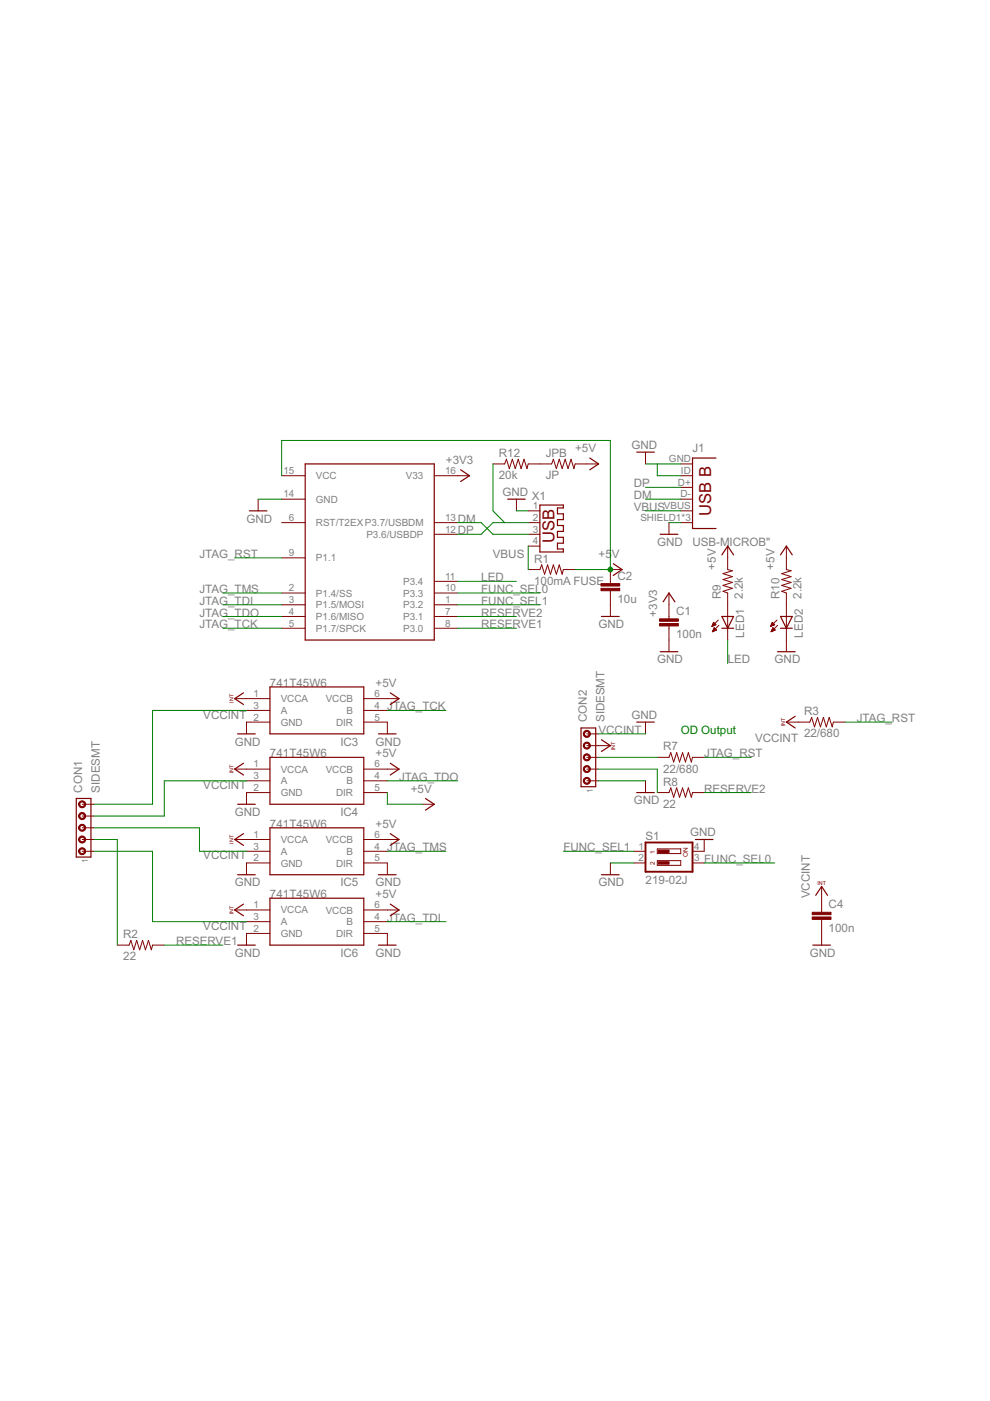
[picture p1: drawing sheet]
<svg xmlns="http://www.w3.org/2000/svg" width="210mm" height="297mm" viewBox="0 0 210 297" stroke-linecap="round" stroke-linejoin="round" font-family="sans-serif">
<g fill="none" stroke="#800000" stroke-width=".25">
<path d="M64.7 98.4h27.4v37.3h-27.4zM97.7 99.6l1.8 1.3-1.8 1.2M125.1 97.1l1.8 1.3-1.8 1.2M135 95.9h3.7M151.8 97.1h-5v15h5M52.9 108.3h3.7M107.6 105.8h3.8M114.5 107.1h4.9v.6h-1.2v1.2h1.2v1.3h-1.2v1.2h1.2v1.3h-1.2v1.2h1.2v1.3h-1.2v1.2h1.2v.6h-4.9zM130 119.5l1.9 1.3-1.9 1.2M140 113.3h3.7M153.1 117.6l1.2-1.8 1.2 1.8M165.5 117.6l1.2-1.8 1.3 1.8"/>
<path d="M127.5 130.7h3.8M140 138.2h3.7M140.6 127.6l1.2-1.9 1.3 1.9M153.1 130.7h2.4l-1.2 2.5zM153.1 133.2h2.4M164.9 138.2h3.7M165.5 130.7h2.5l-1.3 2.5zM165.5 133.2h2.5M50.4 155.6h3.7M51.6 146.9l-1.8 1.2 1.8 1.3M57.2 145.6h19.9v10h-19.9zM80.2 155.6h3.8"/>
<path d="M82.7 146.9l1.9 1.2-1.9 1.3M123.2 154.3h3.1v12.5h-3.1zM127.5 156.8l1.9 1.3-1.9 1.2M135 153.1h3.7M168.6 151.9l-1.9 1.2 1.9 1.2M16.2 169.3h3.1v12.4h-3.1zM50.4 170.5h3.7M51.6 161.8l-1.8 1.3 1.8 1.2M51.6 176.7l-1.8 1.3 1.8 1.2M57.2 175.5h19.9v10h-19.9zM57.2 160.6h19.9v9.9h-19.9zM82.7 161.8l1.9 1.3-1.9 1.2"/>
<path d="M82.7 176.7l1.9 1.3-1.9 1.2M90.2 169.3l1.9 1.2-1.9 1.3M135 168h3.7M147.4 178h3.8M50.4 185.5h3.7M51.6 191.7l-1.8 1.2 1.8 1.3M57.2 190.4h19.9v10h-19.9zM80.2 185.5h3.8M82.7 191.7l1.9 1.2-1.9 1.3M127.5 185.5h3.8M173 189.8l1.2-1.9 1.3 1.9M50.4 200.4h3.7"/>
<path d="M80.2 200.4h3.8M172.3 200.4h3.8"/>
</g>
<g fill="none" stroke="#800000" stroke-width=".21">
<path d="M104.5 98.4h2.5l.4-1 .6 2 .6-2 .6 2 .7-2 .6 2 .6-2 .6 2 .3-1h5l.3-1 .7 2 .6-2 .6 2 .6-2 .6 2 .7-2 .6 2 .2-1h5M136.9 95.9v2.5M144.3 98.4h2.5M54.7 105.8v2.5M59.7 110.8h5M59.7 100.9h5M59.7 105.8h5M59.7 118.3h5M92.1 110.8h4.9M92.1 113.3h4.9M92.1 100.9h7.4M109.5 105.8v2.5"/>
<path d="M112 108.3h2.5M112 110.8h2.5M112 113.3h2.5M112 115.8h2.5M141.8 110.8v2.5M144.3 108.3h2.5M144.3 110.8h2.5M144.3 100.9h2.5M144.3 105.8h2.5M144.3 103.3h2.5M154.3 115.8v5l1 .2-2 .6 2 .7-2 .6 2 .6-2 .6 2 .6-2 .7 1 .3v10M166.7 115.8v5l1 .2-2 .6 2 .7-2 .6 2 .6-2 .6 2 .6-2 .7 1 .3v12.5"/>
<path d="M59.7 133.2h5M59.7 125.7h5M59.7 130.7h5M59.7 128.2h5M92.1 133.2h4.9M92.1 123.3h4.9M92.1 125.7h4.9M92.1 130.7h4.9M92.1 128.2h4.9M112 120.8h2.5l.4-1 .6 2 .6-2 .6 2 .6-2 .7 2 .6-2 .6 2 .2-1h2.5M129.4 125.2v5.5M131.9 120.8h-2.5v2.9"/>
<path d="M141.8 125.7v5.5M141.8 132.7v5.5M151 132.7h.2M151 132.6h.5M151.1 132.5h.6M151.1 133.9h.1M151.1 132.4h.6M151.1 133.8h.4M151.2 132.2h.4M151.2 133.6h.5M151.2 132.1h.3M151.2 133.5h.7"/>
<path d="M151.3 132h.1M151.3 133.4h.5M151.3 132l.5 .5-.9 .3zM151.3 133.3h.4M151.4 133.2h.1M151.4 133.1l.5 .5-.9 .3zM152.3 131.5l-1.4 1.3M152.4 132.6l-1.4 1.3M163.4 132.7h.2M163.5 132.6h.4M163.5 132.5h.7M163.5 133.9h.1"/>
<path d="M163.6 132.4h.5M163.6 133.8h.3M163.6 132.2h.4M163.6 133.6h.6M163.7 132.1h.2M163.7 133.5h.6M163.7 132h.1M163.7 133.4h.5M163.7 132l.6 .5-.9 .3zM163.8 133.3h.3M163.8 133.2h.2M163.9 133.1l.5 .5-.9 .3z"/>
<path d="M164.7 131.5l-1.3 1.3M164.9 132.6l-1.4 1.3M49.8 148.1h7.4M52.3 150.6h4.9M57.2 153.1h-4.9v2.5M77.1 150.6h5M77.1 148.1h7.5M77.1 153.1h5v2.5M124.4 158.1h5M124.4 155.6h2.5M136.9 153.1v2.5M166.7 153.1h5l.4-1 .6 2 .6-2 .6 2 .7-2 .6 2 .6-2 .6 2 .3-1h2.5"/>
<path d="M17.4 178h2.5M17.4 175.5h2.5M17.4 173h2.5M17.4 170.5h2.5M49.8 163.1h7.4M49.8 178h7.4M52.3 165.5h4.9M57.2 168h-4.9v2.5M77.1 165.5h5M77.1 163.1h7.5M77.1 178h7.5M77.1 168h5"/>
<path d="M89.6 170.5h2.5M124.4 165.5h2.5M124.4 163.1h2.5M124.4 160.6h2.5M136.9 165.5v2.5M139.4 160.6h2.4l.4-1 .6 2 .7-2 .6 2 .6-2 .6 2 .6-2 .7 2 .2-1h2.5M139.4 168h2.4l.4-1 .6 2 .7-2 .6 2 .6-2 .6 2 .6-2 .7 2 .2-1h2.5M139.4 180h4.9v1h-4.9zM149.3 178v2.5h-2.5M17.4 180.5h2.5M49.8 192.9h7.4M52.3 180.5h4.9"/>
<path d="M52.3 195.4h4.9M57.2 183h-4.9v2.5M57.2 197.9h-4.9v2.5M77.1 180.5h5M77.1 183h5v2.5M77.1 195.4h5M77.1 192.9h7.5M77.1 197.9h5v2.5M129.4 183v2.5M134.4 180.5h2.5M134.4 183h2.5M139.4 182.5h4.9v1h-4.9z"/>
<path d="M146.8 183h2.5M174.2 187.9v5.5M174.2 194.9v5.5M24.9 200.4h2.5l.3-1 .7 2 .6-2 .6 2 .6-2 .6 2 .7-2 .6 2 .2-1h2.5"/>
</g>
<g fill="#800000" stroke="#800000" stroke-width=".21">
<path d="M139.8 132.2h4v.5h-4z"/>
<path d="M139.8 131.2h4v.5h-4z"/>
<path d="M127.4 124.7h4v.5h-4z"/>
<path d="M127.4 123.7h4v.5h-4z"/>
<path d="M139.6 180.2h2.3v.5h-2.3z"/>
<path d="M139.6 182.7h2.3v.5h-2.3z"/>
<path d="M172.2 194.4h4v.5h-4z"/>
<path d="M172.2 193.4h4v.5h-4z"/>
</g>
<g fill="#800000" stroke="#800000" stroke-width=".21">
<path d="M123.8 165.1a.75 .75 0 0 1 1.3 0 .75 .75 0 0 1-.5 1.2 .75 .75 0 0 1-.9-.8h.2a.5 .5 0 0 1 .7-.4 .5 .5 0 0 1 .1 .8 .5 .5 0 0 1-.7-.2l-.1-.2h-.2z" fill-rule="evenodd"/>
<path d="M123.8 162.6a.75 .75 0 0 1 1.3 0 .75 .75 0 0 1-.4 1.2 .75 .75 0 0 1-1-.7h.2a.5 .5 0 0 1 .7-.5 .5 .5 0 0 1 .1 .9 .5 .5 0 0 1-.7-.3l-.1-.1h-.2z" fill-rule="evenodd"/>
<path d="M123.8 160.1a.75 .75 0 0 1 1.3 .1 .75 .75 0 0 1-.5 1.1 .75 .75 0 0 1-.9-.7h.2a.5 .5 0 0 1 .7-.5 .5 .5 0 0 1 .1 .9 .5 .5 0 0 1-.7-.3l-.1-.1h-.2z" fill-rule="evenodd"/>
<path d="M123.8 157.6a.75 .75 0 0 1 1.3 .1 .75 .75 0 0 1-.4 1.1 .75 .75 0 0 1-1-.7h.2a.5 .5 0 0 1 .7-.4 .5 .5 0 0 1 .1 .8 .5 .5 0 0 1-.7-.2l-.1-.2h-.2z" fill-rule="evenodd"/>
<path d="M123.8 155.1a.75 .75 0 0 1 1.3 .1 .75 .75 0 0 1-.4 1.1 .75 .75 0 0 1-1-.7h.2a.5 .5 0 0 1 .7-.4 .5 .5 0 0 1 .1 .8 .5 .5 0 0 1-.7-.2l-.1-.2h-.2z" fill-rule="evenodd"/>
<path d="M16.8 180a.75 .75 0 0 1 1.2 .1 .75 .75 0 0 1-.4 1.1 .75 .75 0 0 1-.9-.7h.2a.51 .51 0 0 1 .7-.4 .51 .51 0 0 1 .1 .8 .51 .51 0 0 1-.8-.2v-.2h-.2z" fill-rule="evenodd"/>
<path d="M16.8 177.5a.75 .75 0 0 1 1.2 .1 .75 .75 0 0 1-.4 1.1 .75 .75 0 0 1-.9-.7h.2a.51 .51 0 0 1 .7-.4 .51 .51 0 0 1 .1 .8 .51 .51 0 0 1-.8-.2v-.2h-.2z" fill-rule="evenodd"/>
<path d="M16.8 175a.75 .75 0 0 1 1.2 .1 .75 .75 0 0 1-.4 1.2 .75 .75 0 0 1-.9-.8h.2a.51 .51 0 0 1 .7-.4 .51 .51 0 0 1 .1 .8 .51 .51 0 0 1-.8-.2v-.2h-.2z" fill-rule="evenodd"/>
<path d="M16.8 172.5a.75 .75 0 0 1 1.2 .1 .75 .75 0 0 1-.4 1.2 .75 .75 0 0 1-.9-.8h.2a.51 .51 0 0 1 .7-.4 .51 .51 0 0 1 .1 .8 .51 .51 0 0 1-.8-.2v-.2h-.2z" fill-rule="evenodd"/>
<path d="M16.8 170.1a.75 .75 0 0 1 1.2 .1 .75 .75 0 0 1-.4 1.1 .75 .75 0 0 1-.9-.8h.2a.51 .51 0 0 1 .7-.4 .51 .51 0 0 1 .1 .8 .51 .51 0 0 1-.8-.2v-.2h-.2z" fill-rule="evenodd"/>
</g>
<path d="M136.9 178.6h9.9v6.2h-9.9z" fill="none" stroke="#800000" stroke-width=".4"/>
<g fill="none" stroke="#008000" stroke-width=".21">
<path d="M104.5 98.4v9.9l2.5 2.5M136.9 98.4h7.4M139.4 98.4v2.5h4.9M49.8 118.3h9.9M54.7 105.8h5M59.7 100.9v-7.5h69.7v27.4h-7.5M97 110.8h5l2.5 2.5h7.5M109.5 108.3h2.5M112 110.8h-7.5l-2.5 2.5h-5M112 115.8v5M136.9 105.8h7.4M136.9 108.3h7.4"/>
<path d="M136.9 103.3h7.4M141.8 110.8h2.5M47.3 133.2h12.4M47.3 130.7h12.4M47.3 125.7h12.4M47.3 128.2h12.4M97 133.2h12.5M97 130.7h12.5M97 125.7h17.5M97 128.2h17.5M97 123.3h12.5M154.3 135.7v5"/>
<path d="M52.3 150.6h-20v19.9h-12.4M82.1 150.6h12.5M126.9 155.6h10M179.2 153.1h9.9M19.9 175.5h22.4v5h10M19.9 178h5v22.4M52.3 165.5h-17.5v7.5h-14.9M82.1 165.5h14.9M82.1 168v2.5h7.5M126.9 165.5h10M126.9 163.1h12.5v4.9M126.9 160.6h12.5"/>
<path d="M149.3 160.6h10M149.3 168h10M19.9 180.5h12.4v14.9h20M82.1 180.5h12.5M82.1 195.4h12.5M119.4 180.5h15M129.4 183h5M149.3 183h15M34.8 200.4h12.5"/>
</g>
<circle cx="129.4" cy="120.8" r=".51" fill="#008000" stroke="#008000" stroke-width=".21"/>
<g font-size="3.9" fill="#800000">
<text x="150.8" y="109.3" transform="rotate(-90 150.8 109.3)">USB B</text>
<text x="117.6" y="115.2" transform="rotate(-90 117.6 115.2)">USB</text>
</g>
<g font-size="2.8" fill="#808080">
<text x="121.9" y="95.9">+5V</text>
<text x="133.9" y="95.1">GND</text>
<text x="146.8" y="95.9">J1</text>
<text x="94.6" y="98.4">+3V3</text>
<text x="105.8" y="101.6">20k</text>
<text x="105.8" y="96.9">R12</text>
<text x="115.7" y="101.6">JP</text>
<text x="115.7" y="96.9">JPB</text>
<text x="106.5" y="105.1">GND</text>
<text x="112.7" y="106.1">X1</text>
<text x="134.4" y="103.3">DP</text>
<text x="134.4" y="105.8">DM</text>
<text x="52.3" y="110.8">GND</text>
<text x="97" y="113.3">DP</text>
<text x="97" y="110.8">DM</text>
<text x="134.4" y="108.3">VBUS</text>
<text x="42.3" y="118.3">JTAG_RST</text>
<text x="104.5" y="118.3">VBUS</text>
<text x="113.2" y="119.3">R1</text>
<text x="126.9" y="118.3">+5</text>
<text x="129.7" y="118.3">V</text>
<text x="139.4" y="115.8">GND</text>
<text x="146.8" y="115.8">USB-MICROB&quot;</text>
<text x="42.3" y="125.7">JTAG_TMS</text>
<text x="102" y="123.2">LED</text>
<text x="102" y="125.7">FUNC_SEL0</text>
<text x="113.2" y="124">100mA FUSE</text>
<text x="130.9" y="122.9">C2</text>
<text x="151.8" y="120.8" transform="rotate(-90 151.8 120.8)">+5V</text>
<text x="164.2" y="120.8" transform="rotate(-90 164.2 120.8)">+5V</text>
<text x="42.3" y="130.7">JTAG_TDO</text>
<text x="42.3" y="128.2">JTAG_TDI</text>
<text x="102" y="130.7">RESERVE2</text>
<text x="102" y="128.2">FUNC_SEL1</text>
<text x="130.9" y="127.9">10u</text>
<text x="139.4" y="130.7" transform="rotate(-90 139.4 130.7)">+3V3</text>
<text x="143.3" y="130.3">C1</text>
<text x="152.8" y="127" transform="rotate(-90 152.8 127)">R9</text>
<text x="157.5" y="127" transform="rotate(-90 157.5 127)">2.2k</text>
<text x="165.3" y="127" transform="rotate(-90 165.3 127)">R10</text>
<text x="170" y="127" transform="rotate(-90 170 127)">2.2k</text>
<text x="42.3" y="133.2">JTAG_TCK</text>
<text x="102" y="133.2">RESERVE1</text>
<text x="126.9" y="133.2">GND</text>
<text x="143.3" y="135.3">100n</text>
<text x="157.8" y="135.2" transform="rotate(-90 157.8 135.2)">LED1</text>
<text x="170.2" y="135.2" transform="rotate(-90 170.2 135.2)">LED2</text>
<text x="139.4" y="140.7">GND</text>
<text x="154.3" y="140.7">LED</text>
<text x="164.2" y="140.7">GND</text>
<text x="57.2" y="145.6">741T45W6</text>
<text x="79.6" y="145.6">+5V</text>
<text x="43.1" y="152.4">VCCINT</text>
<text x="82.1" y="150.6">JTAG_TCK</text>
<text x="124.4" y="153.1" transform="rotate(-90 124.4 153.1)">CON2</text>
<text x="126.9" y="155.6">VCCINT</text>
<text x="128.2" y="153.1" transform="rotate(-90 128.2 153.1)">SIDESMT</text>
<text x="133.9" y="152.4">GND</text>
<text x="170.5" y="151.6">R3</text>
<text x="181.7" y="153.1">JTAG_RST</text>
<text x="49.8" y="158.1">GND</text>
<text x="57.2" y="160.6">741T45W6</text>
<text x="72.2" y="158.1">IC3</text>
<text x="79.6" y="158.1">GND</text>
<text x="79.6" y="160.6">+5V</text>
<text x="140.6" y="159.1">R7</text>
<text x="149.3" y="160.6">JTAG_RST</text>
<text x="160.1" y="157.3">VCCINT</text>
<text x="170.5" y="156.3">22/680</text>
<text x="43.1" y="167.3">VCCINT</text>
<text x="84.6" y="165.6">JTAG_TDO</text>
<text x="140.6" y="163.8">22/680</text>
<text x="140.6" y="166.6">R8</text>
<text x="17.4" y="168" transform="rotate(-90 17.4 168)">CON1</text>
<text x="21.1" y="168" transform="rotate(-90 21.1 168)">SIDESMT</text>
<text x="49.8" y="173">GND</text>
<text x="72.2" y="173">IC4</text>
<text x="87.1" y="168">+5V</text>
<text x="134.4" y="170.5">GND</text>
<text x="140.6" y="171.3">22</text>
<text x="149.3" y="168">RESERVE2</text>
<text x="57.2" y="175.5">741T45W6</text>
<text x="79.6" y="175.5">+5V</text>
<text x="136.9" y="178">S1</text>
<text x="146.3" y="177.2">GND</text>
<text x="43.1" y="182.2">VCCINT</text>
<text x="82.1" y="180.5">JTAG_TMS</text>
<text x="119.4" y="180.5">FUNC_SEL1</text>
<text x="149.3" y="183">FUNC_SEL0</text>
<text x="49.8" y="187.9">GND</text>
<text x="57.2" y="190.4">741T45W6</text>
<text x="72.2" y="187.9">IC5</text>
<text x="79.6" y="187.9">GND</text>
<text x="79.6" y="190.4">+5V</text>
<text x="126.9" y="187.9">GND</text>
<text x="136.9" y="187.3">219-02J</text>
<text x="171.7" y="190.4" transform="rotate(-90 171.7 190.4)">VCCINT</text>
<text x="43.1" y="197.1">VCCINT</text>
<text x="82.1" y="195.4">JTAG_TDI</text>
<text x="175.7" y="197.5">100n</text>
<text x="175.7" y="192.6">C4</text>
<text x="26.1" y="203.6">22</text>
<text x="26.1" y="198.9">R2</text>
<text x="37.3" y="200.4">RESERVE1</text>
<text x="49.8" y="202.9">GND</text>
<text x="72.2" y="202.9">IC6</text>
<text x="79.6" y="202.9">GND</text>
<text x="171.7" y="202.9">GND</text>
</g>
<text font-size="2.8" fill="#008000" x="144.3" y="155.6">OD Output</text>
<g font-size="2.3" fill="#808080">
<text x="60.1" y="100.5">15</text>
<text x="67" y="101.6">VCC</text>
<text x="86.1" y="101.6">V33</text>
<text x="94.4" y="100.5">16</text>
<text x="141.8" y="98">GND</text>
<text x="144.4" y="100.5">ID</text>
<text x="60.1" y="105.5">14</text>
<text x="67" y="106.6">GND</text>
<text x="113" y="108">1</text>
<text x="140.8" y="108">VBUS</text>
<text x="143.7" y="103">D+</text>
<text x="144.3" y="105.5">D-</text>
<text x="61.2" y="110.5">6</text>
<text x="67" y="111.6">RST/T2EXP3.7/USBDM</text>
<text x="94.4" y="110.5">13</text>
<text x="94.4" y="112.9">12</text>
<text x="113" y="110.5">2</text>
<text x="113" y="112.9">3</text>
<text x="135.8" y="110.5">SHIELD1*3</text>
<text x="61.2" y="117.9">9</text>
<text x="67" y="119">P1.1</text>
<text x="77.7" y="114">P3.6/USBDP</text>
<text x="113" y="115.4">4</text>
<text x="61.2" y="125.4">2</text>
<text x="85.5" y="124">P3.4</text>
<text x="94.4" y="122.9">11</text>
<text x="94.4" y="125.4">10</text>
<text x="61.2" y="130.4">4</text>
<text x="61.2" y="127.9">3</text>
<text x="67" y="131.5">P1.6/MISO</text>
<text x="67" y="129">P1.5/MOSI</text>
<text x="67" y="126.5">P1.4/SS</text>
<text x="85.5" y="126.5">P3.3</text>
<text x="85.5" y="131.5">P3.1</text>
<text x="85.5" y="129">P3.2</text>
<text x="94.4" y="130.4">7</text>
<text x="94.4" y="127.9">1</text>
<text x="61.2" y="132.9">5</text>
<text x="67" y="133.9">P1.7/SPCK</text>
<text x="85.5" y="134">P3.0</text>
<text x="94.4" y="132.9">8</text>
<text x="53.8" y="147.8">1</text>
<text x="59.5" y="148.9">VCCA</text>
<text x="69.1" y="148.9">VCCB</text>
<text x="79.4" y="147.8">6</text>
<text x="53.8" y="150.3">3</text>
<text x="53.8" y="152.8">2</text>
<text x="59.5" y="151.4">A</text>
<text x="59.5" y="153.9">GND</text>
<text x="71.3" y="153.9">DIR</text>
<text x="73.5" y="151.4">B</text>
<text x="79.4" y="150.3">4</text>
<text x="79.4" y="152.8">5</text>
<text x="53.8" y="165.2">3</text>
<text x="53.8" y="162.7">1</text>
<text x="53.8" y="167.7">2</text>
<text x="59.5" y="166.3">A</text>
<text x="59.5" y="163.8">VCCA</text>
<text x="69.1" y="163.8">VCCB</text>
<text x="73.5" y="166.3">B</text>
<text x="79.4" y="165.2">4</text>
<text x="79.4" y="162.7">6</text>
<text x="79.4" y="167.7">5</text>
<text x="59.5" y="168.8">GND</text>
<text x="71.3" y="168.8">DIR</text>
<text x="53.8" y="177.6">1</text>
<text x="59.5" y="178.7">VCCA</text>
<text x="69.1" y="178.7">VCCB</text>
<text x="79.4" y="177.6">6</text>
<text x="53.8" y="180.1">3</text>
<text x="53.8" y="182.6">2</text>
<text x="59.5" y="181.2">A</text>
<text x="59.5" y="183.7">GND</text>
<text x="71.3" y="183.7">DIR</text>
<text x="73.5" y="181.2">B</text>
<text x="79.4" y="180.1">4</text>
<text x="79.4" y="182.6">5</text>
<text x="135.4" y="180.1">1</text>
<text x="135.4" y="182.6">2</text>
<text x="147.2" y="182.6">3</text>
<text x="147.2" y="180.1">4</text>
<text x="53.8" y="195.1">3</text>
<text x="53.8" y="192.6">1</text>
<text x="53.8" y="197.6">2</text>
<text x="59.5" y="196.2">A</text>
<text x="59.5" y="193.7">VCCA</text>
<text x="69.1" y="193.7">VCCB</text>
<text x="73.5" y="196.2">B</text>
<text x="79.4" y="195.1">4</text>
<text x="79.4" y="192.6">6</text>
<text x="79.4" y="197.6">5</text>
<text x="59.5" y="198.6">GND</text>
<text x="71.3" y="198.7">DIR</text>
</g>
<g font-size="1.9" fill="#808080">
<text x="125.7" y="168" transform="rotate(-90 125.7 168)">1</text>
<text x="18.7" y="183" transform="rotate(-90 18.7 183)">1</text>
</g>
<g font-size="1.5" fill="#800000">
<text x="138.8" y="183.4" transform="rotate(-90 138.8 183.4)">2</text>
<text x="138.8" y="181" transform="rotate(-90 138.8 181)">1</text>
<text x="145.8" y="181.8" transform="rotate(-90 145.8 181.8)">ON</text>
</g>
<g font-size="1.3" fill="#800000">
<text x="49.5" y="149" transform="rotate(-90 49.5 149)">INT</text>
<text x="166.5" y="154" transform="rotate(-90 166.5 154)">INT</text>
<text x="130.5" y="159" transform="rotate(-90 130.5 159)">INT</text>
<text x="49.5" y="163.9" transform="rotate(-90 49.5 163.9)">INT</text>
<text x="49.5" y="178.9" transform="rotate(-90 49.5 178.9)">INT</text>
<text x="173.3" y="187.7">INT</text>
<text x="49.5" y="193.8" transform="rotate(-90 49.5 193.8)">INT</text>
</g>
</svg>
